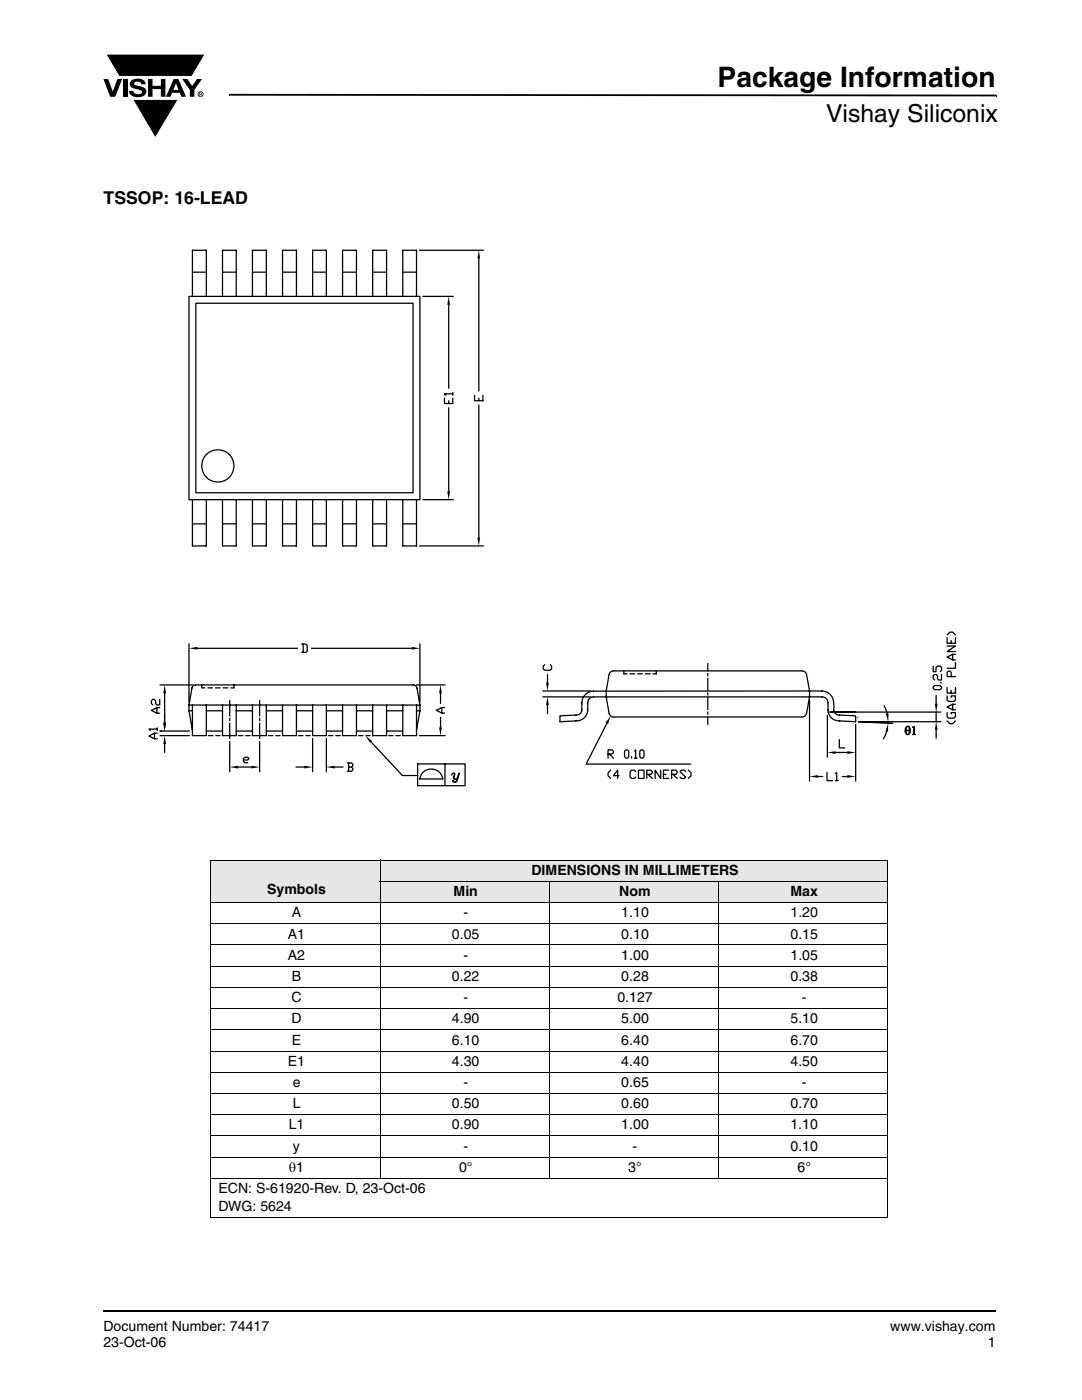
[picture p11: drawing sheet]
<svg xmlns="http://www.w3.org/2000/svg" width="216mm" height="279mm" viewBox="0 0 216 279" stroke-linecap="round" stroke-linejoin="round" font-family="sans-serif">
<g fill="#000">
<path d="M20.6 15.8h1l.9 2.5 .9-2.5h1l-1.4 3.5h-1zM21.1 10.8h19.8l-2.6 4.5h-14.6zM24.5 15.8h.9v3.5h-.9zM26.2 16.1a2.08 2.08 0 0 1 2.8 .3l.1 .4h-.9a.78 .78 0 0 0-.7-.5 .78 .78 0 0 0-.7 .4l.2 .3 1 .2a1.06 1.06 0 0 1 1.2 1 1.06 1.06 0 0 1-1.1 1.1 1.71 1.71 0 0 1-2.3-1.2h.8a.95 .95 0 0 0 .8 .7 .95 .95 0 0 0 .9-.4 1.29 1.29 0 0 0-1.2-.6 1.02 1.02 0 0 1-1-.6 1.02 1.02 0 0 1 .1-1.1zM29.5 15.8h.9v1.3h1.7v-1.3h.9v3.5h-.9v-1.5h-1.7v1.5h-.9zM26.5 19.8h9.1l-4.6 7.7zM36.4 15.8h1l.9 1.4 1-1.4h1l-1.5 2.2v1.3h-.9v-1.4zM45.7 18.7h.2v.4h-.2zM45.9 18.7l152.9 .2v.3l-152.9-.1zM198.8 18.9h.1v.3h-.1zM20.5 261.5h.1v.4h-.1z"/>
<path d="M35.1 16.6l-.5 1.3h1zM34.7 15.8h.9l1.5 3.5h-.9l-.3-.8h-1.6l-.3 .8h-.9z"/>
<path d="M39.9 18.6v.1h.2v-.1zM39.8 18.5h.4l.1 .2-.2 .1 .2 .3-.3-.3-.1 .3h-.1zM39.6 18.8a.45 .45 0 0 0 .9 0 .45 .45 0 0 0-.9 0zM39.4 18.8a.6 .6 0 0 1 1.2 0 .6 .6 0 0 1-1.2 0z"/>
</g>
<path d="M21.1 10.8h19.8l-2.6 4.5h-14.5zM26.5 19.8h9.1l-4.6 7.7z" fill="none" stroke="#fff" stroke-width=".2"/>
<path d="M20.6 261.7h178.2" fill="none" stroke="#000" stroke-width=".36"/>
<g fill="#e6e6e6">
<path d="M42.1 171.7h33.7v8.4h-33.7z"/>
<path d="M75.8 171.7h101.3v4.2h-101.3z"/>
<path d="M75.8 175.9h33.8v4.2h-33.8z"/>
<path d="M109.6 175.9h33.8v4.2h-33.8z"/>
<path d="M143.4 175.9h33.7v4.2h-33.7z"/>
</g>
<g fill="none" stroke="#000" stroke-width=".2">
<path d="M42 171.7h135.2M42.1 171.7v71.1M75.8 175.9h101.4M75.8 171.6v63.6M109.6 175.8v59.4M143.4 175.8v59.4M177.1 171.7v71.1M42 180.1h135.2M42 184.4h135.2M42 188.6h135.2M42 192.8h135.2M42 197.1h135.2"/>
<path d="M42 201.3h135.2M42 205.5h135.2M42 209.8h135.2M42 214h135.2M42 218.2h135.2M42 222.5h135.2M42 226.7h135.2M42 230.9h135.2M42 235.2h135.2M42 242.9h135.2"/>
</g>
<path d="M20.7 37.7h170.1v119.2h-170.1z" fill="#fff"/>
<g fill="none" stroke="#000" stroke-width=".25">
<path d="M37.7 59.1h46.1v40.6h-46.1zM38.4 59.1v-9.2h2.8v9.2M38.4 54.3h2.8M44.4 59.1v-9.2h2.7v9.2M44.4 54.3h2.7M50.4 59.1v-9.2h2.7v9.2M50.4 54.3h2.7M56.4 59.1v-9.2h2.8v9.2M56.4 54.3h2.8M62.4 59.1v-9.2h2.7v9.2M62.4 54.3h2.7M68.4 59.1v-9.2h2.7v9.2"/>
<path d="M68.4 54.3h2.7M74.4 59.1v-9.2h2.7v9.2M74.4 54.3h2.7M80.4 59.1v-9.2h2.7v9.2M80.4 54.3h2.7M83.7 49.9h12.8M84.4 59.1h6.1M95.5 51.6v26.4M39.1 60.5h43.3v37.8h-43.3zM88.7 79.4v1.1h1.7v-1.1M89.5 60.8v16.7M89.5 80v.5"/>
<path d="M90.4 78.6h-1.7l.3 .3M90.4 78.3v.6M94.7 78.9v1.1h1.7v-1.1M95.5 79.4v.6M38.4 99.7v9.3h2.8v-9.3M44.4 99.7v9.3h2.7v-9.3M50.4 99.7v9.3h2.7v-9.3M56.4 99.7v9.3h2.8v-9.3M62.4 99.7v9.3h2.7v-9.3M68.4 99.7v9.3h2.7v-9.3M74.4 99.7v9.3h2.7v-9.3M80.4 99.7v9.3h2.7v-9.3"/>
<path d="M84.4 99.7h6.1M89.5 81.4v16.7M95.5 80.8v26.5M38.4 104.5h2.8M44.4 104.5h2.7M50.4 104.5h2.7M56.4 104.5h2.8M62.4 104.5h2.7M68.4 104.5h2.7M74.4 104.5h2.7M80.4 104.5h2.7M83.7 109h12.8"/>
<path d="M31.9 139.6v1.1h-.6l-.2-.3v-.5l-.3-.3h-.3l-.3 .3v.5l.3 .3M31.9 136.7h6.6M32.8 138.4v5.8M37.7 128.5v11.6M38.6 136.9l.4-.2h43.5a.73 .73 0 0 1 .7 .6l.6 3.4h-46.1l.6-3.4zM39.4 129.4h20M40.3 136.7v.6h.6M41.5 137.3h.9M43 137.3h.9M44.5 137.3h1M45.8 139.8v3.1M46.7 136.7v.6h-.6"/>
<path d="M51.8 139.8v3.1M60.2 128.5h.8l.3 .3v1.1l-.3 .3h-.8M60.5 128.5v1.7M62.2 129.4h20M83 136.7h5.8M83.8 128.5v11.6M87.9 138.4v2M108.3 139.1h9.6M108.3 137.9h9.6M108.7 132.6l-.3 .3v.6l.3 .3h1.1l.3-.3v-.6l-.3-.3M109.2 134.6v1.6M124.5 133.9v.6h.6"/>
<path d="M125.7 134.5h.9M127.2 134.5h1M128.8 134.5h.9M131 133.9v.6h-.7M141.2 132.4v1.5M141.2 134.4v.5M141.2 135.4v2.4M141.2 138.3v.4M141.2 139.2v2.4M161.5 137.9v1.2zM161.5 137.9l-.6-3.3a.9 .9 0 0 0-.9-.7h-37.6a.9 .9 0 0 0-.9 .7 12.9 12.9 0 0 0 .2 8l.4 .5h.3h37.6a.9 .9 0 0 0 .9-.8l.6-3.2M161.5 139.7v16.2"/>
<path d="M186.2 137.1l.3-.3h1.1l.3 .3v.3l-.3 .2h-1.1l-.3-.2zM186.2 132.9v1.2h.6v-.9l.3-.3h.5l.3 .3v.6l-.3 .3M186.8 138.8v1.6M187.6 136.3h.3M187.9 134.6v1.1h-.6l-.2-.3v-.5l-.3-.3h-.3l-.3 .3v.5l.3 .3M189 138.9v.8l.3 .3h1.1l.2-.3v-.8h-.8v.3M189 137.2v1.1h1.6v-1.1M189 128.9h1.6l-1.6 1.1h1.6M189 127.3v1.1h1.6v-1.1M189 126.7l.5-.5h.6l.5 .5M189.8 135v-.8l-.3-.3h-.2l-.3 .3v.8h1.6M189.8 127.8v.6"/>
<path d="M189.8 137.8v.5M190.1 130.6v1.1M190.6 132.3v1.1h-1.6M190.6 130.6h-.5l-1.1 .5 1.1 .6h.5M30.8 146.3v1.1M31.3 141.2v1.1M31.4 146.3h-.6l-1.1 .6 1.1 .5h.6M31.4 145.5h-1.7l.3 .3M31.4 145.2v.6M31.9 141.2h-.6l-1.1 .6 1.1 .5h.6M31.9 145.9h5.9M31.9 146.8h5.9"/>
<path d="M32.8 148.5v1.6M37.7 140.7v1.2h.7M37.7 141.9l.7 3.9M41.2 145.9h3.2M41.2 140.7v6.1h-2.8v-6.1M41.2 141.9h3.2M41.6 146.8h.9M43.1 146.8h.8M44.4 140.7v6.1h2.7v-6.1M45.8 143.4v.4M45.8 144.3v3.1M45.8 148v6"/>
<path d="M47.1 145.9h3.3M47.1 141.9h3.3M47.5 153.1h2.7M47.6 146.8h.9M48.6 151.7h.8l.3-.3-.3-.3h-.5l-.3 .3v.5l.3 .3h.5M49 146.8h.9M50.4 140.7v6.1h2.7v-6.1M51.8 143.4v.4M51.8 144.3v3.1M51.8 148v6M53.1 145.9h3.3M53.1 141.9h3.3"/>
<path d="M53.6 146.8h.9M55 146.8h.9M56.4 140.7v6.1h2.8v-6.1M59.1 153.1h1.6M59.2 145.9h3.2M59.2 141.9h3.2M59.6 146.8h.9M61 146.8h.9M62.4 140.7v6.1h2.7v-6.1M62.4 146.7v.2M62.4 147.4v6.6M65.1 147.4v6.6"/>
<path d="M65.1 145.9h3.3M65.1 141.9h3.3M65.6 146.8h.8M66.8 153.1h1.7M67 146.8h.9M68.4 140.7v6.1h2.7v-6.1M69.3 152.3h.8l.3 .2v.3l-.3 .3M69.6 153.1h.5l.3 .3v.2l-.3 .3h-.8M69.6 152.3v1.6M71.1 145.9h3.3M71.1 141.9h3.3M71.6 146.8h.8"/>
<path d="M73 146.8h.9M74 148.1l6.3 6.7h3M74.4 140.7v6.1h2.7v-6.1M77.1 145.9h3.3M77.1 141.9h3.3M77.6 146.8h.8M79 146.8h.9M80.4 140.7v6.1h2.7v-6.1M83.1 141.9h.7l-.7 3.9M83.3 152.5h9.5v4.3h-9.5zM83.7 146.8h5.1M83.8 140.7v1.2z"/>
<path d="M84.4 154.2a2.33 2.33 0 0 1 2.4-.6 2.33 2.33 0 0 1 1.6 1.9h-4.6l.2-.8zM87.9 143.1v2.1M88.2 141.2v1.1M88.7 141.2h-.5l-1.1 .6 1.1 .5h.5M88.8 152.5v4.3M90.1 154.7l.3-.4 .3 .1-.2 .8 .2 .3M90.5 154.3v1.1a.59 .59 0 0 0 .9-.5M91.6 154.3l-.5 1.5-.3 .3M91.7 154.3l-.4 1.2a.56 .56 0 0 1-.3 .6 .56 .56 0 0 1-.7-.2l.1-.1v.1M109.2 140.7v1.7M111.7 142.9l3.2-.2a1.06 1.06 0 0 0 1.2-1 3.4 3.4 0 0 1 .9-3.2l.9-.5 .5-.1h45.6a2.54 2.54 0 0 1 2.4 3.1 1.31 1.31 0 0 0 .8 1.7l3.5 .2v1.1l-3.2-.1a2.2 2.2 0 0 1-2.3-2.2v-1.4a1.19 1.19 0 0 0-1.2-1.2h-45.6a1.14 1.14 0 0 0-1.1 1.2 2.97 2.97 0 0 1-1.2 3.3l-1.2 .3-3.2 .1zM121.1 144.4l-4.1 8.1h20.8"/>
<path d="M121.3 150.5h.8l.3-.3v-.3l-.3-.2h-.8v1.6M121.6 150.5l.8 .8M121.8 153.7l-.5 .6v.5l.5 .6M123.5 154.8h-1.1l.9-1.1v1.7M124.6 149.9l.3-.2h.3l.3 .2v1.1l-.3 .3h-.3l-.3-.3zM126 151v.3M126.6 149.9l.2-.2v1.6M126.6 151.3h.5M126.8 154l-.2-.3h-.6l-.3 .3v1.1l.3 .3h.6l.2-.3M127.4 153.7h1.1v1.7h-1.1zM127.7 149.9l.3-.2h.2l.3 .2v1.1l-.3 .3h-.2l-.3-.3zM129.1 154.5h.8l.3-.2v-.3l-.3-.3h-.8v1.7"/>
<path d="M129.3 154.5l.9 .9M131.8 153.7v1.7l-1.1-1.7v1.7M132.4 154.5h.5M133.5 153.7h-1.1v1.7h1.1M134 154.5h.9l.2-.2v-.3l-.2-.3h-.9v1.7M134.3 154.5l.8 .9M136.8 154l-.3-.3h-.5l-.3 .3 1.1 1.1-.3 .3h-.5l-.3-.3M137.3 153.7l.6 .6v.5l-.6 .6M141.2 142.1v.5M141.2 143.1v1.5M163.2 155h1M165 154.1v1.7h1.1"/>
<path d="M165.1 142.8v8.3M165.3 142.1h22.4M166.7 154.4l.3-.3v1.7M166.7 155.8h.5M166.7 150.2h2.4M167.5 147.6v1.7h1.1M168.1 155h1M170.7 144.6v6.5M170.7 151.2v4.7M171.1 143.1v.1M171.3 144h16.4M176.4 140.8l.6 1.6"/>
<path d="M176.9 146l-.6 1.5M177.2 144v.3M178.1 144h-6.8l6.8 .4M186.8 142.1v1.9M186.8 145.7v1.6M189 143.9l.5 .5h.6l.5-.5M189 142.2v.8l.3 .3h1.1l.2-.3v-.8h-.8v.3M190.1 140.5v1.2M190.6 140.5h-.5l-1.1 .6 1.1 .6h.5"/>
<circle cx="43.5" cy="93" r="3.2"/>
</g>
<g fill="#000">
<path d="M95.5 49.9l.3 1.7h-.6zM89.5 59.1l.3 1.7h-.6zM89.2 98.1h.6l-.3 1.6zM95.2 107.3h.6l-.3 1.7zM32.8 136.7l.3 1.7h-.5zM37.7 129.4l1.7-.3v.5zM82.2 129.1l1.6 .3-1.6 .2zM87.9 136.7l.3 1.7h-.6zM109 136.2h.5l-.3 1.7zM32.8 146.8l.3 1.7h-.5zM32.6 144.2h.5l-.3 1.7zM45.8 153.1l1.7-.3v.6z"/>
<path d="M50.2 152.8l1.6 .3-1.6 .3zM60.7 152.8l1.7 .3-1.7 .3zM65.1 153.1l1.7-.3v.6zM72.9 146.8l1.3 1.1-.4 .3zM87.6 145.2h.6l-.3 1.6zM109.2 139.1l.3 1.6h-.5zM121.8 142.9l-.5 1.6-.5-.3zM161.5 155l1.7-.3v.5zM165.1 150.2l1.6-.3v.6zM169.1 149.9l1.6 .3-1.6 .3zM169.1 154.7l1.6 .3-1.6 .2zM177.2 144.3v1.7l-.5-.1z"/>
<path d="M176.7 142.4l.6-.1-.1 1.7zM186.8 144l.3 1.7h-.6zM186.5 140.4h.6l-.3 1.7z"/>
</g>
<path d="M65.1 146.8h.1M65.1 153v.1M171.8 143.8v.1M180.8 145.8h.6v.4a.29 .29 0 0 1-.3 .4 .29 .29 0 0 1-.2-.4zM180.9 145l.4-.1 .3 .4v.9l-.2 .4a.39 .39 0 0 1-.6-.1 1.31 1.31 0 0 1 .1-1.5zM181 145.1h.3l.1 .6h-.6zM182.1 145.1l.4-.1v1.5l.2 .1h-.6l.2-.1v-1.3z" fill="none" stroke="#000" stroke-width=".2"/>
<text font-size="5.6" x="143.2" y="17.4">Package Information</text>
<text font-size="4.9" x="164.8" y="24.4">Vishay Siliconix</text>
<text font-size="3.5" x="20.7" y="40.7">TSSOP: 16-LEAD</text>
<g font-size="2.8">
<text x="53.3" y="178.5">Symbols</text>
<text x="90.5" y="178.8">Min</text>
<text x="106" y="174.6">DIMENSIONS IN MILLIMETERS</text>
<text x="123.6" y="178.8">Nom</text>
<text x="157.7" y="178.8">Max</text>
<text x="58.2" y="183.1">A</text>
<text x="92.5" y="183.1">-</text>
<text x="124" y="183.1">1.10</text>
<text x="157.7" y="183.1">1.20</text>
<text x="57.4" y="187.3">A1</text>
<text x="57.4" y="191.5">A2</text>
<text x="90.2" y="187.3">0.05</text>
<text x="92.5" y="191.5">-</text>
<text x="124" y="191.5">1.00</text>
<text x="124" y="187.3">0.10</text>
<text x="157.7" y="187.3">0.15</text>
<text x="157.7" y="191.5">1.05</text>
<text x="58.2" y="195.8">B</text>
<text x="90.2" y="195.8">0.22</text>
<text x="124" y="195.8">0.28</text>
<text x="157.7" y="195.8">0.38</text>
<text x="58.2" y="200">C</text>
<text x="92.5" y="200">-</text>
<text x="123.2" y="200">0.127</text>
<text x="160" y="200">-</text>
<text x="58.2" y="204.2">D</text>
<text x="58.2" y="208.5">E</text>
<text x="90.2" y="204.2">4.90</text>
<text x="90.2" y="208.5">6.10</text>
<text x="124" y="204.2">5.00</text>
<text x="124" y="208.5">6.40</text>
<text x="157.7" y="204.2">5.10</text>
<text x="157.7" y="208.5">6.70</text>
<text x="57.4" y="212.7">E1</text>
<text x="90.2" y="212.7">4.30</text>
<text x="124" y="212.7">4.40</text>
<text x="157.7" y="212.7">4.50</text>
<text x="58.4" y="216.9">e</text>
<text x="58.4" y="221.2">L</text>
<text x="90.2" y="221.2">0.50</text>
<text x="92.5" y="216.9">-</text>
<text x="124" y="221.2">0.60</text>
<text x="124" y="216.9">0.65</text>
<text x="157.7" y="221.2">0.70</text>
<text x="160" y="216.9">-</text>
<text x="57.6" y="225.4">L1</text>
<text x="90.2" y="225.4">0.90</text>
<text x="124" y="225.4">1.00</text>
<text x="157.7" y="225.4">1.10</text>
<text x="57.7" y="233.9">θ1</text>
<text x="58.5" y="229.6">y</text>
<text x="91.6" y="233.9">0°</text>
<text x="92.5" y="229.6">-</text>
<text x="125.4" y="233.9">3°</text>
<text x="126.2" y="229.6">-</text>
<text x="157.7" y="229.6">0.10</text>
<text x="159.1" y="233.9">6°</text>
<text x="43.6" y="238.1">ECN: S-61920-Rev. D, 23-Oct-06</text>
<text x="43.6" y="241.6">DWG: 5624</text>
<text x="20.6" y="265.6">Document Number: 74417</text>
<text x="20.6" y="268.8">23-Oct-06</text>
<text x="177.7" y="265.6">www.vishay.com</text>
<text x="197.1" y="268.8">1</text>
</g>
</svg>
